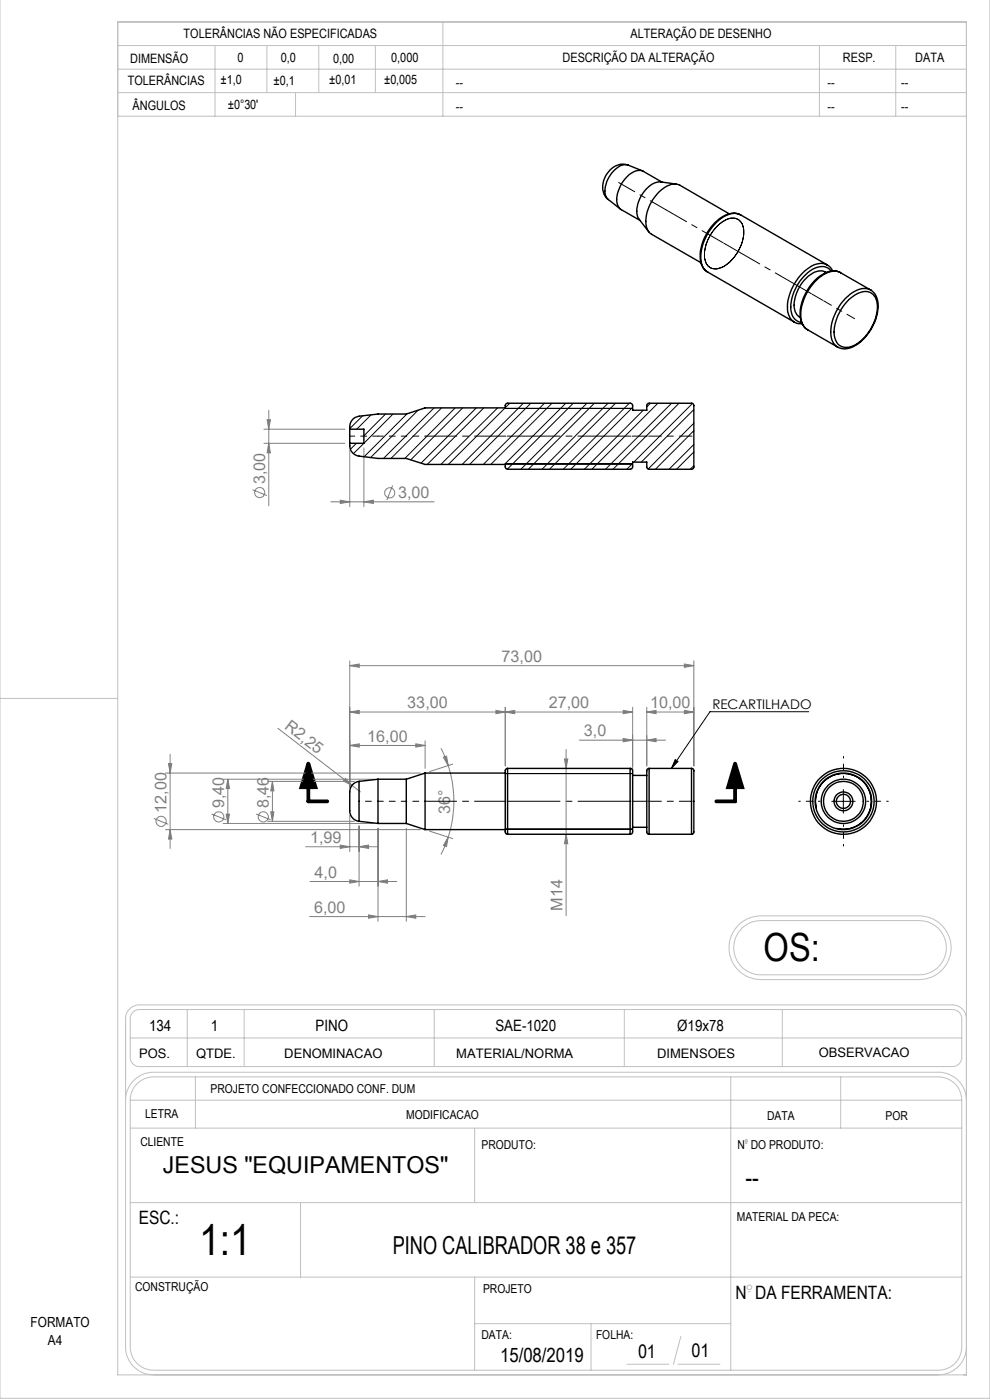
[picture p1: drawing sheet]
<svg xmlns="http://www.w3.org/2000/svg" width="210mm" height="297mm" viewBox="0 0 210 297" stroke-linecap="round" stroke-linejoin="round" font-family="sans-serif">
<g fill="none" stroke="#808080" stroke-width=".21">
<path d="M56 94h17.2M56 91h17.2M56.7 89h.7l-.4 2zM57 94l.4 2.1h-.7zM57 87v20.3M74.2 95.5v12M77.2 95v12.5M53.6 103.9l3 1.2M70.2 106.5h21.9M72.2 106.1l2 .4-2 .3zM77.2 106.5l2-.4v.7zM83.3 103l-1.2 3.1"/>
<path d="M58.9 154.5l15.7 12.1M74.2 158.1l2-.3v.7zM74.2 151.1l2-.4v.7zM74.2 141.2l2-.3v.7zM74.2 151.1h60M74.2 140.2v26.8M74.2 158.1h16M74.2 141.2h73M88.2 157.8l2 .3-2 .4zM90.2 157.2v5.8M93.5 158.7l1.6 3.7M105.2 150.7l2 .4-2 .3z"/>
<path d="M107.2 151.1l2-.4v.7zM107.2 150v12.5M120.1 159v35.2M122.9 157h18.3M132.2 150.7l2 .4-2 .3zM132.2 156.7l2 .3-2 .4zM134.2 150v13.5M137.2 157l2-.3v.7zM137.2 151.1l2-.4v.7zM137.2 151.1h10M137.2 150v12.5M145.2 150.7l2 .4-2 .3z"/>
<path d="M145.2 140.9l2 .3-2 .4zM147.2 140.2v22.3M32.6 173.6l3.1 1.3M35.1 164h54.1M35.1 176h54.1M35.7 162h.7l-.3 2zM36.1 160v20M36.1 176l.3 2h-.7zM44.9 172.7l3 1.2M47.3 165.3h31.9M47.3 174.7h31.9M48 172.7h.7l-.4 2z"/>
<path d="M48.3 165.3v9.4M48.3 165.3l.4 2h-.7zM54.3 172.7l3.1 1.2M56.8 174.2h18.4M56.8 165.8h18.4M57.4 172.2h.7l-.3 2zM57.8 165.8l.3 2h-.7zM57.8 165.8v8.4M64.8 179.6h15.4M72.2 179.3l2 .3-2 .4zM73.3 165.1l1.3 1.5-1.8-.9zM74.2 173v7.7"/>
<path d="M74.6 166.6l1.8 1.4M76.2 179.6l2-.3v.7zM76.2 175.2v12.8M80.2 175.7v19.7M86.2 175.7v19.7M91.1 176.3l4.9 1.6M94.1 160.7l.6-.3 .4 2zM95.1 177.6l-.4 2-.6-.3zM95.1 162.4a24.6 24.6 0 0 1 0 15.2M95.1 177.6l-1.6 3.7M96 162.1l-4.9 1.6M119.7 161h.7l-.3 2z"/>
<path d="M120.1 177l.3 2h-.7zM65.7 194.4h24.5M65.8 187h18.4M74.2 186.7l2 .3-2 .4zM78.2 194.1l2 .3-2 .4zM80.2 187l2-.3v.7zM86.2 194.4l2-.3v.7z"/>
<circle cx="55.1" cy="104.5" r="1.07"/>
<circle cx="82.7" cy="104.6" r="1.08"/>
<circle cx="34.2" cy="174.2" r="1.07"/>
<circle cx="46.4" cy="173.3" r="1.07"/>
<circle cx="55.9" cy="173.3" r="1.07"/>
</g>
<path d="M65.4 162l1.5 5h-3zM155.9 162l1.5 5h-3z" fill="none" stroke="#000" stroke-width=".8" stroke-linecap="butt"/>
<g fill="none" stroke="#c0c0c0" stroke-width=".21">
<path d="M210 -.1v296.7h-210v-296.6M25 4.7h180v287h-180zM25 9.7h180M25 19.6h180M25 14.7h180M45.6 9.7v15M56.6 9.7v9.9M62.7 19.6v5.1M67.6 9.7v9.9M79.6 9.7v9.9M93.9 4.7v20M173.8 9.7v15"/>
<path d="M190 9.7v15M25 24.7h180M0 148.2h25M156.7 196.2l.5-.5a6.7 6.7 0 0 1 4.2-1.4h33.6a6.8 6.8 0 0 1 6.8 6.8 6.8 6.8 0 0 1-6.8 6.7h-33.6a6.8 6.8 0 0 1-6.2-4.2 6.8 6.8 0 0 1 1.5-7.4zM157.4 196.9l.2-.2a5.6 5.6 0 0 1 3.8-1.4h33.6a5.8 5.8 0 0 1 5.7 5.7 5.8 5.8 0 0 1-5.7 5.8h-33.6a5.8 5.8 0 0 1-5.3-3.6 5.8 5.8 0 0 1 1.3-6.3zM28.3 214.7l1.1-.5h172.8a1.93 1.93 0 0 1 1.8 1.9v8.4a1.93 1.93 0 0 1-2 1.8h-172.4a1.92 1.92 0 0 1-2-2v-8.2a1.81 1.81 0 0 1 .7-1.4zM39.7 214.2v12.1M51.8 214.2v12.1M92.1 214.2v12.1M132.4 214.2v12.1M165.9 214.2v12.1M205 216.1a2.94 2.94 0 0 0-3-2.9h-172.4a2.94 2.94 0 0 0-3 2.9v69.6a6 6 0 0 0 6 6"/>
<path d="M26.6 233.4a6 6 0 0 1 6-5.9h166.5a6 6 0 0 1 5.9 5.9M27.6 233.4a4.9 4.9 0 0 1 5-4.9h166.5a4.9 4.9 0 0 1 4.9 4.9M27.6 233.4v52.3a4.9 4.9 0 0 0 5 5h166.5a4.9 4.9 0 0 0 4.9-5v-52.3M27.6 239.3h176.4M27.6 233.4h176.4M27.6 220.2h176.4M41.5 228.5v10.8M100.7 239.3v15.8M155 228.5v62.2M178.3 228.5v10.8M27.6 255.1h176.4M63.7 255.1v15.8"/>
<path d="M158.2 242.6h.2M27.6 270.9h176.4M100.7 270.9v19.8M158.7 274h.5M100.7 280.8h54.3M125.4 280.8v9.9M133 289.4h8.9M143.8 289.4h8.9M144.4 283.5l-1.6 5.9M205 285.7a6 6 0 0 1-5.9 6"/>
<circle cx="158.3" cy="242.1" r=".25"/>
<circle cx="159" cy="273.1" r=".5"/>
</g>
<path d="M152 48.2a4.2 4.2 0 0 1 4.4-1.7 3.3 3.3 0 0 1 1.3 3.8 8.8 8.8 0 0 1-5 6.6 2.37 2.37 0 0 1-3.3-2.6 9.1 9.1 0 0 1 2.6-6.1zM107.2 86.6h27M107.2 98.4h27M171.6 151h-21l-8.2 12M107.2 164.1h27M107.2 175.9h27M143.2 161.1l.6 .4-1.4 1.5zM173.2 171.5a5.9 5.9 0 0 1 5.2-7.4 5.9 5.9 0 0 1 6.4 6.5 5.9 5.9 0 0 1-7.4 5.1M176.4 170h5M178.9 167.5v5" fill="none" stroke="#000" stroke-width=".21"/>
<path d="M181.3 67.6l-6.6-3.8" fill="none" stroke="#000" stroke-width=".21" stroke-dasharray="15.2 1.3 1.3 1.3" stroke-dashoffset="13.4"/>
<path d="M134.2 40.4l-3-1.7M141.2 44.5l-2.8-1.6M174.6 63.7l-2.3-1.3M137.3 92.5h-3.2M137.3 170h-3.2" fill="none" stroke="#000" stroke-width=".21" stroke-dasharray="15.2 1.3 1.3 1.3"/>
<path d="M172.1 62.3l-18.6-10.7" fill="none" stroke="#000" stroke-width=".21" stroke-dasharray="15.2 1.3 1.3 1.3" stroke-dashoffset="6.4"/>
<path d="M153.3 51.5l-12.1-7" fill="none" stroke="#000" stroke-width=".21" stroke-dasharray="15.2 1.3 1.3 1.3" stroke-dashoffset="10.2"/>
<path d="M138.4 42.9l-4.2-2.5" fill="none" stroke="#000" stroke-width=".21" stroke-dasharray="15.2 1.3 1.3 1.3" stroke-dashoffset="14.7"/>
<path d="M146.8 92.5h-9.2M146.8 170h-9.2" fill="none" stroke="#000" stroke-width=".21" stroke-dasharray="15.2 1.3 1.3 1.3" stroke-dashoffset="12.5"/>
<path d="M133.8 92.5h-26.2M133.8 170h-26.2" fill="none" stroke="#000" stroke-width=".21" stroke-dasharray="15.2 1.3 1.3 1.3" stroke-dashoffset="4"/>
<path d="M107.3 92.5h-17.1M107.3 170h-17.1" fill="none" stroke="#000" stroke-width=".21" stroke-dasharray="15.2 1.3 1.3 1.3" stroke-dashoffset="8.6"/>
<path d="M90.2 92.5h-4M80.2 170h-4.1M90.2 170h-4" fill="none" stroke="#000" stroke-width=".21" stroke-dasharray="15.2 1.3 1.3 1.3" stroke-dashoffset="15.1"/>
<path d="M80.2 92.5h-6.1M86.2 92.5h-6M86.2 170h-6" fill="none" stroke="#000" stroke-width=".21" stroke-dasharray="15.2 1.3 1.3 1.3" stroke-dashoffset="14.1"/>
<path d="M65.4 162v8h4M155.9 162v8h-4" fill="none" stroke="#000" stroke-width=".8"/>
<path d="M173.9 170h-4.5M178.9 165v-4.5M178.9 175v4.5M183.9 170h4.5" fill="none" stroke="#000" stroke-width=".21" stroke-dasharray="15.2 1.3 1.3 1.3" stroke-dashoffset="14.9"/>
<path d="M155.9 162l1.5 5h-3zM65.4 162l1.5 5h-3z" fill="#000"/>
<g fill="#808080">
<path d="M73.3 165.1l1.3 1.5-1.8-.9z"/>
<path d="M132.2 150.7l2 .4-2 .3zM107.2 151.1l2-.4v.7zM137.2 157l2-.3v.7zM132.2 156.7l2 .3-2 .4zM77.2 106.5l2-.4v.7zM72.2 106.1l2 .4-2 .3z"/>
<path d="M72.2 179.3l2 .3-2 .4zM76.2 179.6l2-.3v.7zM74.2 186.7l2 .3-2 .4zM80.2 187l2-.3v.7zM78.2 194.1l2 .3-2 .4zM86.2 194.4l2-.3v.7zM74.2 158.1l2-.3v.7zM88.2 157.8l2 .3-2 .4zM74.2 151.1l2-.4v.7zM105.2 150.7l2 .4-2 .3zM137.2 151.1l2-.4v.7zM145.2 150.7l2 .4-2 .3zM74.2 141.2l2-.3v.7zM145.2 140.9l2 .3-2 .4z"/>
<path d="M57.4 172.2h.7l-.3 2zM57.8 165.8l.3 2h-.7zM57 94l.4 2.1h-.7zM56.7 89h.7l-.4 2z"/>
<path d="M95.1 177.6l-.4 2-.6-.3zM94.1 160.7l.6-.3 .4 2z"/>
<path d="M35.7 162h.7l-.3 2zM36.1 176l.3 2h-.7zM48.3 165.3l.4 2h-.7zM48 172.7h.7l-.4 2zM119.7 161h.7l-.3 2zM120.1 177l.3 2h-.7z"/>
</g>
<path d="M143.2 161.1l.6 .4-1.4 1.5z" fill="#000"/>
<g fill="none" stroke="#000" stroke-width=".3">
<path d="M133.2 35a4 4 0 0 0-4.8 2.4 3.8 3.8 0 0 0 .6 4.9M133.2 35a2.97 2.97 0 0 0-3.1 1.3 5.7 5.7 0 0 0-1.5 5.4l.4 .6M133.2 35l3.1 1.3M140.5 38.7l-4-2.3a3 3 0 0 0-3.5 1.1 7 7 0 0 0-2.1 5.7l.3 .7 .5 .5 4.1 2.4M143.4 39l-3.3-.4a5 5 0 0 0-4.2 3.1 4.8 4.8 0 0 0-.3 4.8l2 2.7M129 42.3l2.6 2.1M150.1 57.7l18.3 10.6M154.7 45.4l-10.5-6.1a3.6 3.6 0 0 0-4.1 1.2 8.6 8.6 0 0 0-2.9 7.9l.4 .7 .5 .6 10.6 6M157.1 45.6a4.4 4.4 0 0 0-5 1.2 9.8 9.8 0 0 0-3.3 9.3l.4 .8 .9 .8M157.1 45.6a3.9 3.9 0 0 0-4.1 .8 10.4 10.4 0 0 0-4.2 9.4l.3 .9 1 1M157.1 45.6l18.4 10.6M175.3 57.8a3.2 3.2 0 0 0-3.9 .8 8.2 8.2 0 0 0-2.8 7l.5 1.2 .7 .5"/>
<path d="M175.5 56.2l.6 .5 .5 .8M175.5 56.2a4 4 0 0 0-4.4 .9 10.5 10.5 0 0 0-4 9.1l.5 1.3 .8 .8M176.3 57.5a2.88 2.88 0 0 0-4-.4 9.7 9.7 0 0 0-4.4 9.1 2.53 2.53 0 0 0 2.1 2.2M178.3 57.9a3.7 3.7 0 0 0-4 .4 10.5 10.5 0 0 0-4.5 9l.4 1.5 .5 .7 .6 .5M178.3 57.9a3.7 3.7 0 0 0-4.1 .7 10.3 10.3 0 0 0-4.2 9.5l.6 1.2 .7 .7M178.3 57.9l6.4 3.6M168.4 68.3l.9 .3 .8 .1M171.3 70l6.3 3.6M180.1 63.5a4.5 4.5 0 0 1 4.5-1.4 3.8 3.8 0 0 1 1.4 4.2 9.8 9.8 0 0 1-5.4 7.2 2.6 2.6 0 0 1-3.6-2.5 10.1 10.1 0 0 1 3.1-7.5zM184.7 61.5a3.9 3.9 0 0 0-4.4 .9 10.6 10.6 0 0 0-4 9.1l.5 1.3 .8 .8M184.7 61.5h.1M184.7 61.5a4.4 4.4 0 0 1 1.4 4.9 10.2 10.2 0 0 1-5.8 7.4l-1.4 .2-1.3-.4"/>
<path d="M74.2 91a2.36 2.36 0 0 1 2-2.7l4-.5h6l4-1.3h17v-.6l.4-.4h26.2l.4 .4v1.1h3v-1.1l.4-.4h9.2l.4 .4v13.2l-.2 .3-.3 .2h-9l-.4-.2-.1-.3v-1.1h-3v1.2l-.5 .4h-26l-.5-.4v-.7h-17l-4-1.2h-6l-4-.5a2.32 2.32 0 0 1-2-2.8M74.2 91v3M74.2 91h3v3h-3M76.2 165.8a2.72 2.72 0 0 0-2 3.3v2.4a2.36 2.36 0 0 0 2 2.7M76.2 165.8v8.4M76.2 174.2l4 .5M80.2 165.3v9.4M80.2 174.7h6M80.2 165.3h6M80.2 165.3l-4 .5M86.2 165.3v9.4M86.2 174.7l4 1.3"/>
<path d="M90.2 164v12M90.2 176h17M90.2 164h17M90.2 164l-4 1.3M107.7 163l-.4 .2-.1 .3v13l.1 .3 .4 .2M107.7 163v14M107.7 177h26M107.7 163h26M133.7 163l.2 .1 .3 .4v13l-.3 .4-.2 .1M133.7 163v14M134.2 175.5h3M134.2 164.5h3"/>
<path d="M137.7 163l-.3 .1-.2 .3v13.2l.2 .3 .3 .1M137.7 163v14M137.7 177h9M137.7 163h9M146.7 163l.3 .1 .2 .3v13.2l-.2 .3-.3 .1M146.7 163v14"/>
<circle cx="178.9" cy="170" r="6"/>
<circle cx="178.9" cy="170" r="4.2"/>
<circle cx="178.9" cy="170" r="2"/>
<circle cx="178.9" cy="170" r="7"/>
<circle cx="178.9" cy="170" r="6.5"/>
<circle cx="178.9" cy="170" r="1.49"/>
<circle cx="178.9" cy="170" r="4.7"/>
</g>
<g fill="none" stroke="#000" stroke-width=".21">
<path d="M75.6 94l-1.3 1.3M76.9 88.2l-2.7 2.7M78.7 88l-3 3M81.8 87.8l-4.6 4.7M83.4 87.8l-8.4 8.4M86.3 87.8l-9.1 9.1M88.7 87l-10.1 10M92.1 86.5l-10.7 10.8M93.7 86.5l-10.8 10.8M96.6 86.5l-10.7 10.8M98.1 86.5l-11 11M101 86.5l-11.7 11.7"/>
<path d="M102.6 86.5l-12 12M105.6 86.5l-12.1 12M108.1 85.5l-13 13M111 85.5l-13 13M112.6 85.5l-13 13M115.5 85.5l-13 13M117.1 85.5l-13 13M120 85.5l-13 13M121.6 85.5l-14 14.1M124.5 85.5l-14 14.1M126.1 85.5l-14 14.1M129 85.5l-14 14.1"/>
<path d="M130.6 85.5l-14 14.1M133.5 85.5l-14 14.1M134.2 86.4l-13.1 13.2M134.2 98.3l-1.2 1.3M136.5 87l-12.5 12.6M138 85.5l-.8 .8M139.6 85.5l-14 14.1M142.5 85.5l-14.1 14.1M144 85.5l-14 14.1M146.9 85.6l-12.5 12.4M147.2 86.9l-11.2 11.1M147.2 91.4l-8.2 8.2"/>
<path d="M147.2 95.9l-3.7 3.7M147.2 89.8l-9.7 9.7M147.2 94.3l-5.3 5.3M147.2 98.8l-.8 .8"/>
</g>
<text font-size="9.4" x="42.2" y="266.1">1:1</text>
<text font-size="8.2" x="162" y="203.8">OS:</text>
<text font-size="5.9" x="158.1" y="251.9">--</text>
<text font-size="5.3" x="83.3" y="265.9">PINO CALIBRADOR 38 e 357</text>
<text font-size="4.9" x="34.5" y="248.9">JESUS &quot;EQUIPAMENTOS&quot;</text>
<text font-size="4.2" x="106.1" y="288.9">15/08/2019</text>
<g font-size="4.1">
<text x="146.7" y="287.9">01</text>
<text x="135.3" y="288.1">01</text>
</g>
<g font-size="3.9">
<text x="29.4" y="259.7">ESC.:</text>
<text x="156" y="275.6">N DA FERRAMENTA:</text>
</g>
<g font-size="3.4" fill="#808080">
<text x="56.2" y="102.7" transform="rotate(-90 56.2 102.7)">3,00</text>
<text x="84.5" y="105.7">3,00</text>
<text x="106.4" y="140.4">73,00</text>
<text x="60.2" y="154.5" transform="rotate(38 60.2 154.5)">R2,25</text>
<text x="86.4" y="150.3">33,00</text>
<text x="116.4" y="150.3">27,00</text>
<text x="137.9" y="150.3">10,00</text>
<text x="77.9" y="157.4">16,00</text>
<text x="123.9" y="156.2">3,0</text>
<text x="35.3" y="172.5" transform="rotate(-90 35.3 172.5)">12,00</text>
<text x="47.6" y="171.5" transform="rotate(-90 47.6 171.5)">9,40</text>
<text x="57" y="171.5" transform="rotate(-90 57 171.5)">8,46</text>
<text x="95.5" y="172.6" transform="rotate(-90 95.5 172.6)">36°</text>
<text x="65.8" y="178.9">1,99</text>
<text x="66.7" y="186.2">4,0</text>
<text x="66.6" y="193.7">6,00</text>
<text x="119.3" y="193.3" transform="rotate(-90 119.3 193.3)">M14</text>
</g>
<g font-size="3.3">
<text x="31.6" y="218.8">134</text>
<text x="44.7" y="218.8">1</text>
<text x="66.9" y="218.8">PINO</text>
<text x="105.1" y="218.8">SAE-1020</text>
<text x="143.7" y="218.8">Ø19x78</text>
</g>
<g font-size="3">
<text x="6.5" y="281.4">FORMATO</text>
<text x="10.2" y="285.4">A4</text>
</g>
<g font-size="2.8">
<text x="151.1" y="150.3">RECARTILHADO</text>
<text x="29.5" y="224.4">POS.</text>
<text x="41.6" y="224.4">QTDE.</text>
<text x="60.3" y="224.4">DENOMINACAO</text>
<text x="96.8" y="224.4">MATERIAL/NORMA</text>
<text x="139.4" y="224.3">DIMENSOES</text>
<text x="173.7" y="224.2">OBSERVACAO</text>
</g>
<g font-size="2.7">
<text x="38.9" y="8.1">TOLERÂNCIAS NÃO ESPECIFICADAS</text>
<text x="133.8" y="8.1">ALTERAÇÃO DE DESENHO</text>
<text x="27.6" y="13.4">DIMENSÃO</text>
<text x="46.8" y="17.8">±1,0</text>
<text x="50.4" y="13.1">0</text>
<text x="58" y="18">±0,1</text>
<text x="59.6" y="13.2">0,0</text>
<text x="69.8" y="17.8">±0,01</text>
<text x="70.7" y="13.3">0,00</text>
<text x="81.5" y="17.9">±0,005</text>
<text x="83" y="13.2">0,000</text>
<text x="119.3" y="13.2">DESCRIÇÃO DA ALTERAÇÃO</text>
<text x="178.8" y="13.2">RESP.</text>
<text x="194.2" y="13.2">DATA</text>
<text x="27.1" y="18.1">TOLERÂNCIAS</text>
<text x="28.1" y="23.2">ÂNGULOS</text>
<text x="48.3" y="23.1">±0°30'</text>
<text x="96.7" y="18.5">--</text>
<text x="96.7" y="23.5">--</text>
<text x="175.5" y="18.5">--</text>
<text x="175.5" y="23.5">--</text>
<text x="191.1" y="18.5">--</text>
<text x="191.1" y="23.5">--</text>
</g>
<g font-size="2.6">
<text x="44.7" y="231.9">PROJETO CONFECCIONADO CONF. DUM</text>
<text x="30.8" y="237.2">LETRA</text>
<text x="86.2" y="237.3">MODIFICACAO</text>
<text x="162.7" y="237.6">DATA</text>
<text x="187.8" y="237.6">POR</text>
<text x="29.8" y="243.1">CLIENTE</text>
<text x="102.1" y="243.7">PRODUTO:</text>
<text x="156.4" y="243.7">N DO PRODUTO:</text>
<text x="156.3" y="259.1">MATERIAL DA PECA:</text>
<text x="28.7" y="273.8">CONSTRUÇÃO</text>
<text x="102.5" y="274.2">PROJETO</text>
<text x="102.1" y="284.1">DATA:</text>
<text x="126.4" y="284.1">FOLHA:</text>
</g>
</svg>
